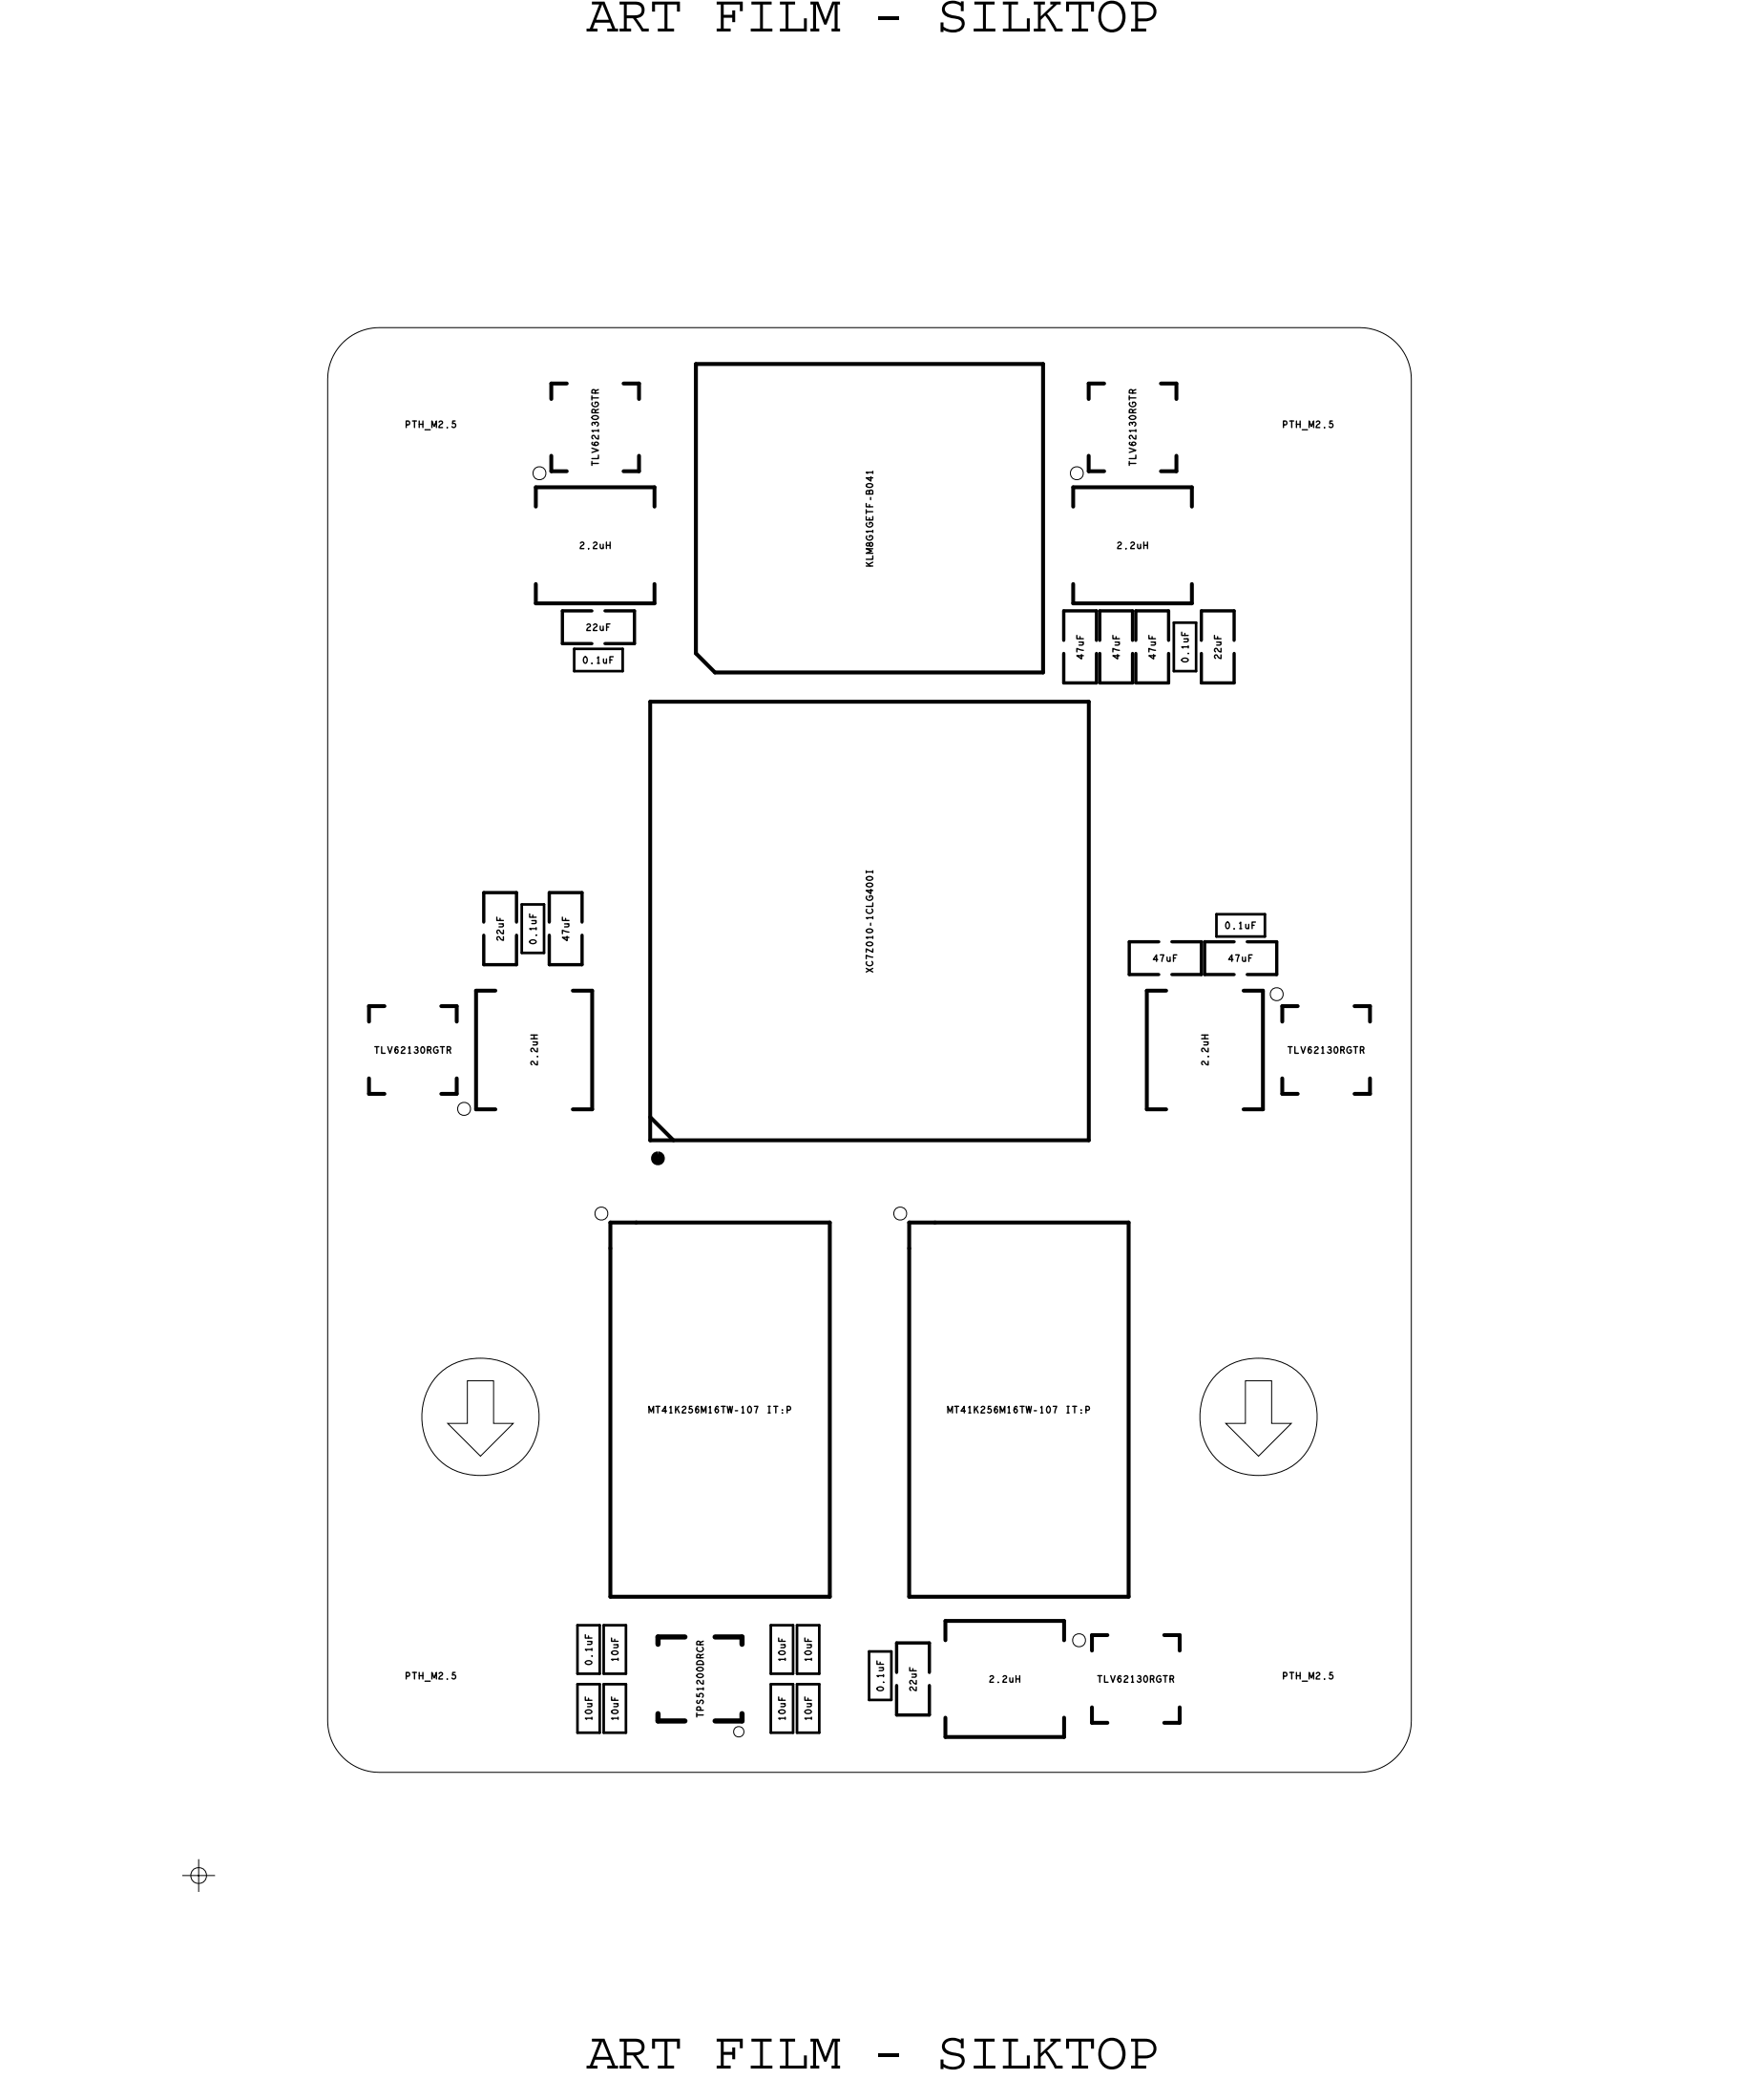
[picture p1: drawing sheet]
<svg xmlns="http://www.w3.org/2000/svg" width="67mm" height="81mm" viewBox="0 0 67 81" stroke-linecap="round" stroke-linejoin="round" font-family="sans-serif">
<!-- layer: Board Outline -->
<g fill="none" stroke="#000" stroke-width=".04">
<path d="M13.3 13.3l.6-.4 .8-.2h38a2 2 0 0 1 2 2v52a2 2 0 0 1-2 2h-38a2 2 0 0 1-2-2v-52l.2-.8zM18.1 53.5h1v1.7h.8l-1.3 1.2-1.2-1.2h.7zM48.3 53.5h1v1.7h.7l-1.2 1.2-1.3-1.2h.8z"/>
<circle cx="18.6" cy="54.9" r="2.29"/>
<circle cx="48.8" cy="54.9" r="2.29"/>
</g>
<!-- layer: Components -->
<path d="M20.7 18.2l.2-.1 .2 .1 .1 .1-.1 .2-.2 .1-.2-.1v-.2zM41.5 18.2l.2-.1 .2 .1 .1 .1-.1 .2-.2 .1-.2-.1v-.2zM49.3 38.4l.2-.1 .2 .1v.1v.2l-.2 .1-.2-.1-.1-.2zM17.8 42.8l.2-.1 .2 .1v.2v.2h-.2h-.2l-.1-.2zM23.1 46.9l.2-.1 .2 .1 .1 .1-.1 .2-.2 .1-.2-.1v-.2zM28.5 67l.1-.1 .2 .1v.2l-.2 .1-.1-.1zM41.6 63.4l.2-.1 .2 .1 .1 .2-.1 .2h-.2h-.2v-.2z" fill="none" stroke="#000" stroke-width=".04"/>
<path d="M25.5 63.5h1zM25.5 63.5v.2zM25.5 66.4v.3zM25.5 66.7h1zM27.7 63.5h1.1zM27.7 66.7h1.1zM28.8 63.5v.2zM28.8 66.4v.3z" fill="none" stroke="#000" stroke-width=".2"/>
<g fill="none" stroke="#000" stroke-width=".15">
<path d="M20.8 18.9h4.6zM20.8 18.9v.7zM21.4 14.9h.6zM21.4 14.9v.6zM21.4 18.3h.6zM21.4 17.7v.6zM24.2 14.9h.6zM24.2 18.3h.6zM24.8 14.9v.6zM24.8 17.7v.6zM25.4 18.9v.7zM27 14.1v11.2z"/>
<path d="M27 14.1h13.4zM40.4 14.1v12zM41.6 18.9h4.6zM41.6 18.9v.7zM42.2 14.9h.6zM42.2 14.9v.6zM42.2 18.3h.6zM42.2 17.7v.6zM45 14.9h.6zM45 18.3h.6zM45.6 14.9v.6zM45.6 17.7v.6z"/>
<path d="M46.2 18.9v.7zM14.3 39h.6zM14.3 39v.6zM17.1 39h.6zM17.7 39v.6zM18.5 38.4h.7zM18.5 38.4v4.6zM20.8 23.4h4.6zM20.8 22.6v.8zM22.2 38.4h.8zM23 38.4v4.6zM25.2 27.2h17z"/>
<path d="M25.2 27.2v17zM25.4 22.6v.8zM27 25.3l.7 .8zM27.7 26.1h12.7zM41.6 23.4h4.6zM41.6 22.6v.8zM42.2 27.2v17zM44.4 38.4h.8zM44.4 38.4v4.6zM46.2 22.6v.8zM48.2 38.4h.7zM48.9 38.4v4.6z"/>
<path d="M49.7 39h.6zM49.7 39v.6zM52.5 39h.6zM53.1 39v.6zM14.3 42.4h.6zM14.3 41.8v.6zM17.1 42.4h.6zM17.7 41.8v.6zM18.5 43h.7zM22.2 43h.8zM23.7 47.4h1zM23.7 47.4v1z"/>
<path d="M23.7 48.4v13.5zM24.7 47.4h7.5zM25.2 44.2h17zM25.2 43.3l.9 .9zM32.2 47.4v14.5zM35.2 47.4h1zM35.2 47.4v1zM35.2 48.4v13.5zM36.2 47.4h7.5zM43.7 47.4v14.5zM44.4 43h.8zM48.2 43h.7z"/>
<path d="M49.7 42.4h.6zM49.7 41.8v.6zM52.5 42.4h.6zM53.1 41.8v.6zM23.7 61.9h8.5zM35.2 61.9h8.5zM36.6 62.8v.8zM36.6 66.6v.7zM36.6 62.8h4.6zM36.6 67.3h4.6zM41.2 62.8v.8zM41.2 66.6v.7z"/>
<path d="M42.3 63.4h.6zM42.3 66.8h.6zM42.3 66.2v.6zM42.3 63.4v.6zM45.1 66.8h.6zM45.1 63.4h.6zM45.7 66.2v.6zM45.7 63.4v.6z"/>
</g>
<path d="M25.4 44.8h.1h.1v.2h-.1h-.1z" fill="none" stroke="#000" stroke-width=".25"/>
<g fill="none" stroke="#000" stroke-width=".13">
<path d="M18.7 37.4h1.3zM18.7 34.6h1.3zM18.7 34.6v1.1zM18.7 36.3v1.1zM20 36.3v1.1zM20 34.6v1.1zM21.3 37.4h1.3zM21.3 34.6h1.3zM21.3 34.6v1.1zM21.3 36.3v1.1zM21.8 24.9h1.1zM21.8 23.7h1.1z"/>
<path d="M21.8 23.7v1.2zM22.6 36.3v1.1zM22.6 34.6v1.1zM23.4 23.7h1.2zM23.4 24.9h1.2zM24.6 23.7v1.2zM41.2 23.7h1.3zM41.2 23.7v1.1zM41.2 25.3v1.2zM41.2 26.5h1.3zM42.5 25.3v1.2zM42.5 23.7v1.1z"/>
<path d="M42.6 23.7h1.3zM42.6 23.7v1.1zM42.6 25.3v1.2zM42.6 26.5h1.3zM43.8 37.8h1.1zM43.8 36.5h1.1zM43.8 36.5v1.3zM43.9 25.3v1.2zM43.9 23.7v1.1zM44 26.5h1.3zM44 23.7h1.3zM44 23.7v1.1z"/>
<path d="M44 25.3v1.2zM45.3 25.3v1.2zM45.3 23.7v1.1zM45.4 36.5h1.2zM45.4 37.8h1.2zM46.6 26.5h1.2zM46.6 36.5v1.3zM46.6 23.7h1.2zM46.6 23.7v1.1zM46.6 25.3v1.2zM46.7 37.8h1.1zM46.7 36.5v1.3z"/>
<path d="M46.7 36.5h1.1zM47.8 25.3v1.2zM47.8 23.7v1.1zM48.3 36.5h1.2zM48.3 37.8h1.2zM49.5 36.5v1.3zM34.8 63.7h1.2zM34.8 63.7v1.1zM34.8 65.3v1.2zM34.8 66.5h1.2zM36 65.3v1.2zM36 63.7v1.1z"/>
</g>
<g fill="none" stroke="#000" stroke-width=".1">
<path d="M20.2 36.9h.9zM20.2 35.1h.9zM20.2 35.1v1.8zM21.1 35.1v1.8zM22.3 25.2h1.8zM22.3 25.2v.8zM22.3 26h1.8zM24.1 25.2v.8zM45.5 26h.9zM45.5 24.1h.9zM45.5 24.1v1.9zM46.4 24.1v1.9z"/>
<path d="M47.1 35.4v.9zM47.1 35.4h1.9zM47.1 36.3h1.9zM49 35.4v.9zM22.4 64.9h.8zM22.4 67.2h.8zM22.4 63h.8zM22.4 63v1.9zM22.4 65.3h.8zM22.4 65.3v1.9zM23.2 63v1.9zM23.2 65.3v1.9z"/>
<path d="M23.4 64.9h.9zM23.4 67.2h.9zM23.4 63h.9zM23.4 63v1.9zM23.4 65.3h.9zM23.4 65.3v1.9zM24.3 63v1.9zM24.3 65.3v1.9zM29.9 64.9h.8zM29.9 67.2h.8zM29.9 63h.8zM29.9 63v1.9z"/>
<path d="M29.9 65.3h.8zM29.9 65.3v1.9zM30.7 63v1.9zM30.7 65.3v1.9zM30.9 63h.9zM30.9 63v1.9zM30.9 65.3h.9zM30.9 65.3v1.9zM30.9 64.9h.9zM30.9 67.2h.9zM31.8 63v1.9zM31.8 65.3v1.9z"/>
<path d="M33.7 65.9h.8zM33.7 64h.8zM33.7 64v1.9zM34.5 64v1.9z"/>
</g>
<!-- layer: Text -->
<g fill="none" stroke="#000" stroke-width=".05">
<path d="M15.7 16.5h.2v-.2h-.2v.3M16 16.3h.1M16.1 16.3v.3M16.2 16.3v.3M16.2 16.4h.2M16.4 16.3v.3M16.5 16.7h.2M16.7 16.6v-.3l.1 .2 .1-.2v.3M17 16.4h.2l-.2 .2h.2M17.3 16.6h.1M17.6 16.3h-.1v.1h.1v.1h-.1M22.9 17.4l.3 .1h-.3"/>
<path d="M22.9 15.4h.3M22.9 18h.3M22.9 15.3v.2M22.9 17.9v.1M23 15.6a.11 .11 0 0 0 .1 .2 .11 .11 0 0 0 0-.2v.1M23 17.1v.2l.2-.1h-.1v.1M23.1 16.4h-.1v.1M23.1 16.4h.1l-.1 .1M23.1 15.2l-.1-.1-.1 .1h.3M23.1 16l-.1-.1-.1 .1h.3M23.2 17.6v.2h-.3M23.2 16.7h-.3h.1"/>
<path d="M23.2 16.7h.1M23.2 15.1l-.1 .1M23.2 15.9h-.1M23.2 16.9v.1l-.2-.1v.1M33.6 19.5v.1h.2M33.6 19.8v.1M33.6 19.8h.2M33.7 19h-.1v.1h.2v-.1h-.1v.1M33.7 19.6h.1M33.7 19.3v.1M33.8 18.5v.1l-.2-.1h.2M33.8 18.3h-.2v.1"/>
<path d="M33.8 18.3v.1M43.8 17.4l.2 .1h-.2M43.8 15.3v.2M43.8 17.9v.1M43.8 15.4h.2M43.8 18h.2M43.8 15.6a.11 .11 0 0 0 .1 .2 .11 .11 0 0 0 .1-.2l-.1 .1M43.8 17.1l.1 .2 .1-.1h-.1v.1M43.9 16.4h.1v.1M43.9 16.4h-.1v.1M43.9 15.2l-.1-.1v.1h.2M43.9 16l-.1-.1v.1h.2"/>
<path d="M44 15.1l-.1 .1M44 15.9h-.1M44 16.9v.1l-.2-.1v.1M44 17.6v.2h-.2M44 16.7h-.2M44 16.7h.1M49.7 16.5h.2v-.2h-.2v.3M50 16.3h.1M50.1 16.3v.3M50.2 16.3v.3M50.2 16.4h.2M50.4 16.3v.3"/>
<path d="M50.5 16.7h.2M50.7 16.6v-.3l.1 .2 .1-.2v.3M51 16.4h.2l-.2 .2h.2M51.3 16.6h.1M51.6 16.3h-.1v.1h.1v.1h-.1M19.3 35.6v.1h.2M19.5 36.1v.1l-.2-.1v.1M19.5 36.3v.1l-.2-.1v.1M20.5 35.4v.2h.3M20.8 36h-.3h.1M21.8 35.6v.1h.3M22 36.3v.2l-.2-.2h.3"/>
<path d="M22.1 36.1h-.3v.1M22.5 21.1h.1l-.1 .2h.1M22.7 24.2h.2l-.2 .2h.2M23 21.1h.1l-.1 .2h.1M23 24.2h.1l-.1 .2h.1M23.2 25.5v.2M23.5 21v.3M23.6 24.2h-.1v.2M23.6 21v.3M23.8 25.5h-.2v.2M33.6 20v.2h.2v-.2M33.6 21.9h.2"/>
<path d="M33.6 37.5l.2 .2M33.6 33.8h.1M33.6 21.8l.1 .1M33.6 33.8h.2M33.6 20.3a.11 .11 0 0 0 .1 .1 .11 .11 0 0 0 .1-.1h-.1M33.6 20.8a.11 .11 0 0 0 .1 .1 .11 .11 0 0 0 .1-.1h-.1M33.6 34.7a.11 .11 0 0 0 .1 .2 .11 .11 0 0 0 .1-.2l-.1 .1M33.6 21.1v.1l.2-.2v.1l-.1 .1zM33.7 20.1v.1M33.7 35.8v.1M33.8 34.5v.1l-.2-.1h.2M33.8 35.2a.11 .11 0 0 1-.1 .2 .11 .11 0 0 1-.1-.2"/>
<path d="M33.8 37.3a.11 .11 0 0 1-.1 .1 .11 .11 0 0 1-.1-.1M33.8 20.6h-.2M33.8 21.3h-.2l.2 .1h-.2h.2M33.8 35.6h-.2M33.8 36.3h-.2v.1M33.8 37.1l-.2-.1v.2M33.8 20.6h.1M33.8 33.8h.1M33.8 35.5v.1M33.8 36.3v.1M33.8 21.8l-.1 .1M33.8 21.5v.2h-.2"/>
<path d="M33.8 35v.1h-.2M33.8 36.8v.1l-.2-.1v.1M33.8 37.5l-.2 .2M41.7 24.6v.2h.3M41.9 25.4v.1l-.2-.1h.3M42 25.2l-.3-.1v.2M43.1 24.6v.2h.3M43.3 25.4v.1l-.2-.1h.3M43.3 21.1h.2l-.2 .2h.2M43.4 25.2l-.3-.1v.2M43.8 21.1h.2l-.2 .2h.2M44.3 21v.3"/>
<path d="M44.5 21v.3M44.5 24.6v.2h.3M44.7 25.4v.1l-.2-.1h.3M44.8 25.2l-.3-.1v.2M44.9 37.2h-.2l.1-.2v.3M45 37h.1l-.1 .3M45.6 37h-.1v.3M45.8 24.5v.1h.3M46.1 25.1h-.3h.1M47.1 24.6v.2h.2M47.3 25.1v.2l-.2-.2v.2M47.3 25.4v.1l-.2-.1v.1"/>
<path d="M47.8 37.2h-.2l.1-.2v.3M47.9 37h.1v.3M48 35.8l.1-.1v.3M48.5 37h-.1v.3M48.7 35.7h-.2v.3M14.5 40.6h.2M14.6 40.6v.2M14.8 40.6v.2h.1M15 40.6l.1 .2 .1-.2M15.4 40.6l-.1 .1 .1 .1v-.1h-.1M15.6 40.6h.1l-.2 .2h.2M15.8 40.8h.1"/>
<path d="M15.8 40.6h.1v.2M16.1 40.6h.1v.1M16.1 40.7l.1 .1h-.1M16.6 40.7l.1-.1h-.1v.2M16.7 40.7v.1M17 40.6a.11 .11 0 0 0-.2 .1 .11 .11 0 0 0 .2 .1l-.1-.1M17.1 40.6h.1M17.1 40.6v.2M17.3 40.7l.2-.1h-.2v.2M17.4 40.7l.1 .1M20.6 40.1h.2M20.6 40.3h.2"/>
<path d="M20.8 40.6v.2l-.2-.2v.2M20.8 41.1v.2l-.2-.2v.2M25.2 54.8v-.3v.2l.1-.2v.3M25.4 54.5h.2M25.5 54.5v.3M25.8 54.7h-.1l.1-.2v.3M26 54.8h.1M26 54.6v-.1v.3M26.2 54.5v.3M26.2 54.6l.1 .2M26.3 54.5l-.1 .2M26.4 54.6h.2l-.2 .2h.2"/>
<path d="M26.8 54.5h-.1v.1h.1v.1h-.1M27.1 54.5l-.1 .1v.2l.1-.2-.1 .1M27.2 54.8v-.3l.1 .2 .1-.2v.3M27.5 54.8h.1M27.5 54.6v-.1v.3M27.8 54.5l-.1 .1 .1 .2v-.2l-.1 .1M28 54.5h.1M28 54.5v.3M28.2 54.5v.3l.1-.3v.3l.1-.3M28.5 54.7h.1M28.8 54.8h.1M28.8 54.6v-.1v.3"/>
<path d="M29.2 54.5h.2l-.1 .3M29.8 54.5h.1M29.8 54.5v.3M30 54.5h.1M30.1 54.5v.3M30.5 54.7l.1-.1v-.1h-.1v.3M36.7 54.8v-.3l.1 .2 .1-.2v.3M37 54.5h.2M37.1 54.5v.3M37.4 54.7h-.2l.2-.2v.3M37.5 54.8h.1M37.5 54.6l.1-.1v.3"/>
<path d="M37.8 54.5v.3M37.8 54.6l.1 .2M37.9 54.5l-.1 .2M38 54.6h.2l-.2 .2h.2M38.4 54.5h-.1v.1h.1v.1h-.1M38.7 54.5l-.2 .1 .1 .2v-.2l-.1 .1M38.8 54.8v-.3l.1 .2v-.2v.3M39.1 54.8h.1M39.1 54.6v-.1v.3M39.4 54.5l-.1 .1 .1 .2v-.2l-.1 .1M39.5 54.5h.2M39.6 54.5v.3"/>
<path d="M39.8 54.5v.3l.1-.3v.3l.1-.3M40.1 54.7h.1M40.3 54.8h.1M40.3 54.6l.1-.1v.3M40.8 54.5h.2l-.1 .3M41.4 54.5h.1M41.4 54.5v.3M41.6 54.5h.1M41.7 54.5v.3M42.1 54.7l.1-.1v-.1h-.1v.3M46.6 40.1h.2M46.6 40.3h.2"/>
<path d="M46.8 40.6v.2l-.2-.2v.2M46.8 41.1v.2l-.2-.2v.2M49.9 40.6h.2M50 40.6v.2M50.2 40.6v.2h.1M50.4 40.6l.1 .2 .1-.2M50.8 40.6l-.1 .1 .1 .1v-.1h-.1M51 40.6h.1l-.2 .2h.2M51.2 40.8h.1M51.2 40.6h.1v.2M51.5 40.6h.1l-.1 .1M51.5 40.7l.1 .1h-.1"/>
<path d="M52 40.7l.1-.1h-.1v.2M52 40.7l.1 .1M52.4 40.6a.11 .11 0 0 0-.2 .1 .11 .11 0 0 0 .2 .1l-.1-.1M52.5 40.6h.1M52.5 40.6v.2M52.7 40.7l.2-.1h-.2v.2M52.8 40.7l.1 .1M15.7 65h.2v-.2h-.2v.3M16 64.8h.1M16.1 64.8v.3M16.2 64.8v.3M16.2 65h.2"/>
<path d="M16.4 64.8v.3M16.5 65.2h.2M16.7 65.1v-.3l.1 .2 .1-.2v.3M17 64.9h.2l-.2 .2h.2M17.3 65.1h.1M17.6 64.8h-.1v.1h.1v.2l-.1-.1M22.7 63.4v.1h.2M22.7 65.8v.1h.2M22.9 63.9h-.2v.1M22.9 66.6h-.2M23.7 65.8v.1h.3M23.7 63.5v.1h.3"/>
<path d="M24 66.6h-.3h.1M24 64.3h-.3l.1 .1M27 65.7v.1h.1v-.1h.1v.1M27 66.4v.2M27 66.5h.3M27 65.9l.1 .1 .1-.1v.1M27 64.4h.2l.1 .1h-.3zM27.1 63.8l-.1-.2v.2h.3M27.1 64.3l-.1-.2v.2h.3M27.2 66.3l-.1-.1h-.1v.1h.3M27.2 63.9a.11 .11 0 0 1-.1 .1 .11 .11 0 0 1-.1-.1M27.3 63.6l-.2 .1"/>
<path d="M27.3 64.1l-.2 .1M27.3 65.1v.2l-.2-.2-.1 .2M27.3 65.5h-.3h.1M27.3 65.4v.1M30.2 65.8v.1h.2M30.2 63.5v.1h.2M30.4 66.6h-.2M30.4 64.3h-.2v.1M31.2 65.8v.1h.2M31.2 63.5v.1h.2M31.4 66.6h-.2M31.4 64.3h-.2v.1"/>
<path d="M34 64.4v.1h.2M34.2 65h-.2M35.3 64.6v.2h.2M35.5 65.1v.2l-.2-.2v.2M35.5 65.4v.1l-.2-.1v.1M38.4 65h.1l-.1 .2h.1M38.9 65h.1l-.1 .2h.1M39.4 65v.2M39.5 65v.2M42.5 65h.2M42.6 65v.2M42.8 65v.2h.1"/>
<path d="M43 65l.1 .2 .1-.2M43.4 65h-.1l.1 .2v-.1h-.1M43.6 65h.1l-.1 .2h.1M43.9 65.2h.1M43.9 65v.2M44.1 65h.1v.1M44.1 65.1l.1 .1h-.1M44.6 65.1l.1-.1h-.1v.2M44.7 65.1v.1M45 65a.11 .11 0 0 0-.2 .1 .11 .11 0 0 0 .2 .1l-.1-.1M45.1 65h.1M45.2 65v.2"/>
<path d="M45.4 65.1l.1-.1h-.1v.2M45.4 65.1l.1 .1M49.7 65h.2v-.2h-.2v.3M50 64.8h.1M50.1 64.8v.3M50.2 64.8v.3M50.2 65h.2M50.4 64.8v.3M50.5 65.2h.2M50.7 65.1v-.3l.1 .2 .1-.2v.3M51 64.9h.2l-.2 .2h.2M51.3 65.1h.1"/>
<path d="M51.6 64.8h-.1v.1h.1v.2l-.1-.1"/>
<circle cx="23" cy="16.2" r=".11"/>
<circle cx="33.7" cy="18.8" r=".11"/>
<circle cx="43.9" cy="16.2" r=".11"/>
<circle cx="20.6" cy="36.5" r=".11"/>
<circle cx="22.7" cy="25.6" r=".11"/>
<circle cx="33.7" cy="34" r=".11"/>
<circle cx="33.7" cy="36.6" r=".11"/>
<circle cx="33.7" cy="34.3" r=".11"/>
<circle cx="33.7" cy="36.1" r=".11"/>
<circle cx="45.9" cy="25.6" r=".11"/>
<circle cx="47.6" cy="35.8" r=".11"/>
<circle cx="16.4" cy="40.7" r=".11"/>
<circle cx="29.1" cy="54.6" r=".11"/>
<circle cx="40.6" cy="54.6" r=".11"/>
<circle cx="51.8" cy="40.7" r=".11"/>
<circle cx="22.8" cy="66.3" r=".11"/>
<circle cx="22.8" cy="64.4" r=".11"/>
<circle cx="23.8" cy="66.3" r=".11"/>
<circle cx="23.8" cy="64" r=".11"/>
<circle cx="27.1" cy="64.7" r=".11"/>
<circle cx="27.1" cy="64.9" r=".11"/>
<circle cx="30.3" cy="66.3" r=".11"/>
<circle cx="30.3" cy="64" r=".11"/>
<circle cx="31.3" cy="66.3" r=".11"/>
<circle cx="31.3" cy="64" r=".11"/>
<circle cx="34.1" cy="65.4" r=".11"/>
<circle cx="44.4" cy="65.1" r=".11"/>
</g>
<!-- layer: Drawing Origin -->
<path d="M7.1 72.7h1.2M7.5 72.5l.2-.1 .2 .1 .1 .2-.1 .2-.2 .1-.2-.1-.1-.2zM7.7 72.1v1.2" fill="none" stroke="#000" stroke-width=".04"/>
<!-- layer: All Others -->
<path d="M34.7 46.9l.2-.1 .2 .1v.1v.2l-.2 .1-.2-.1-.1-.2z" fill="none" stroke="#000" stroke-width=".04"/>
<g font-size="2.1">
<text x="22.7" y="1.2">ART FILM - SILKTOP</text>
<text x="22.7" y="80.2">ART FILM - SILKTOP</text>
</g>
<g font-size=".3">
<text x="22.5" y="21.3">2.2uH</text>
<text x="43.3" y="21.3">2.2uH</text>
<text x="22.6" y="25.7">0.1uF</text>
<text x="22.7" y="24.4">22uF</text>
<text x="42" y="25.6" transform="rotate(-90 42 25.6)">47uF</text>
<text x="43.4" y="25.6" transform="rotate(-90 43.4 25.6)">47uF</text>
<text x="44.8" y="25.6" transform="rotate(-90 44.8 25.6)">47uF</text>
<text x="46.1" y="25.7" transform="rotate(-90 46.1 25.7)">0.1uF</text>
<text x="47.3" y="25.6" transform="rotate(-90 47.3 25.6)">22uF</text>
<text x="47.5" y="36">0.1uF</text>
<text x="19.5" y="36.5" transform="rotate(-90 19.5 36.5)">22uF</text>
<text x="20.8" y="36.6" transform="rotate(-90 20.8 36.6)">0.1uF</text>
<text x="20.8" y="41.3" transform="rotate(-90 20.8 41.3)">2.2uH</text>
<text x="22.1" y="36.5" transform="rotate(-90 22.1 36.5)">47uF</text>
<text x="44.7" y="37.3">47uF</text>
<text x="46.8" y="41.3" transform="rotate(-90 46.8 41.3)">2.2uH</text>
<text x="47.6" y="37.3">47uF</text>
<text x="29.5" y="54.8">IT:P</text>
<text x="41.1" y="54.8">IT:P</text>
<text x="22.9" y="64.5" transform="rotate(-90 22.9 64.5)">0.1uF</text>
<text x="24" y="64.4" transform="rotate(-90 24 64.4)">10uF</text>
<text x="30.4" y="64.4" transform="rotate(-90 30.4 64.4)">10uF</text>
<text x="31.4" y="64.4" transform="rotate(-90 31.4 64.4)">10uF</text>
<text x="34.2" y="65.6" transform="rotate(-90 34.2 65.6)">0.1uF</text>
<text x="35.5" y="65.6" transform="rotate(-90 35.5 65.6)">22uF</text>
<text x="38.3" y="65.2">2.2uH</text>
<text x="22.9" y="66.7" transform="rotate(-90 22.9 66.7)">10uF</text>
<text x="24" y="66.7" transform="rotate(-90 24 66.7)">10uF</text>
<text x="30.4" y="66.7" transform="rotate(-90 30.4 66.7)">10uF</text>
<text x="31.4" y="66.7" transform="rotate(-90 31.4 66.7)">10uF</text>
</g>
</svg>
